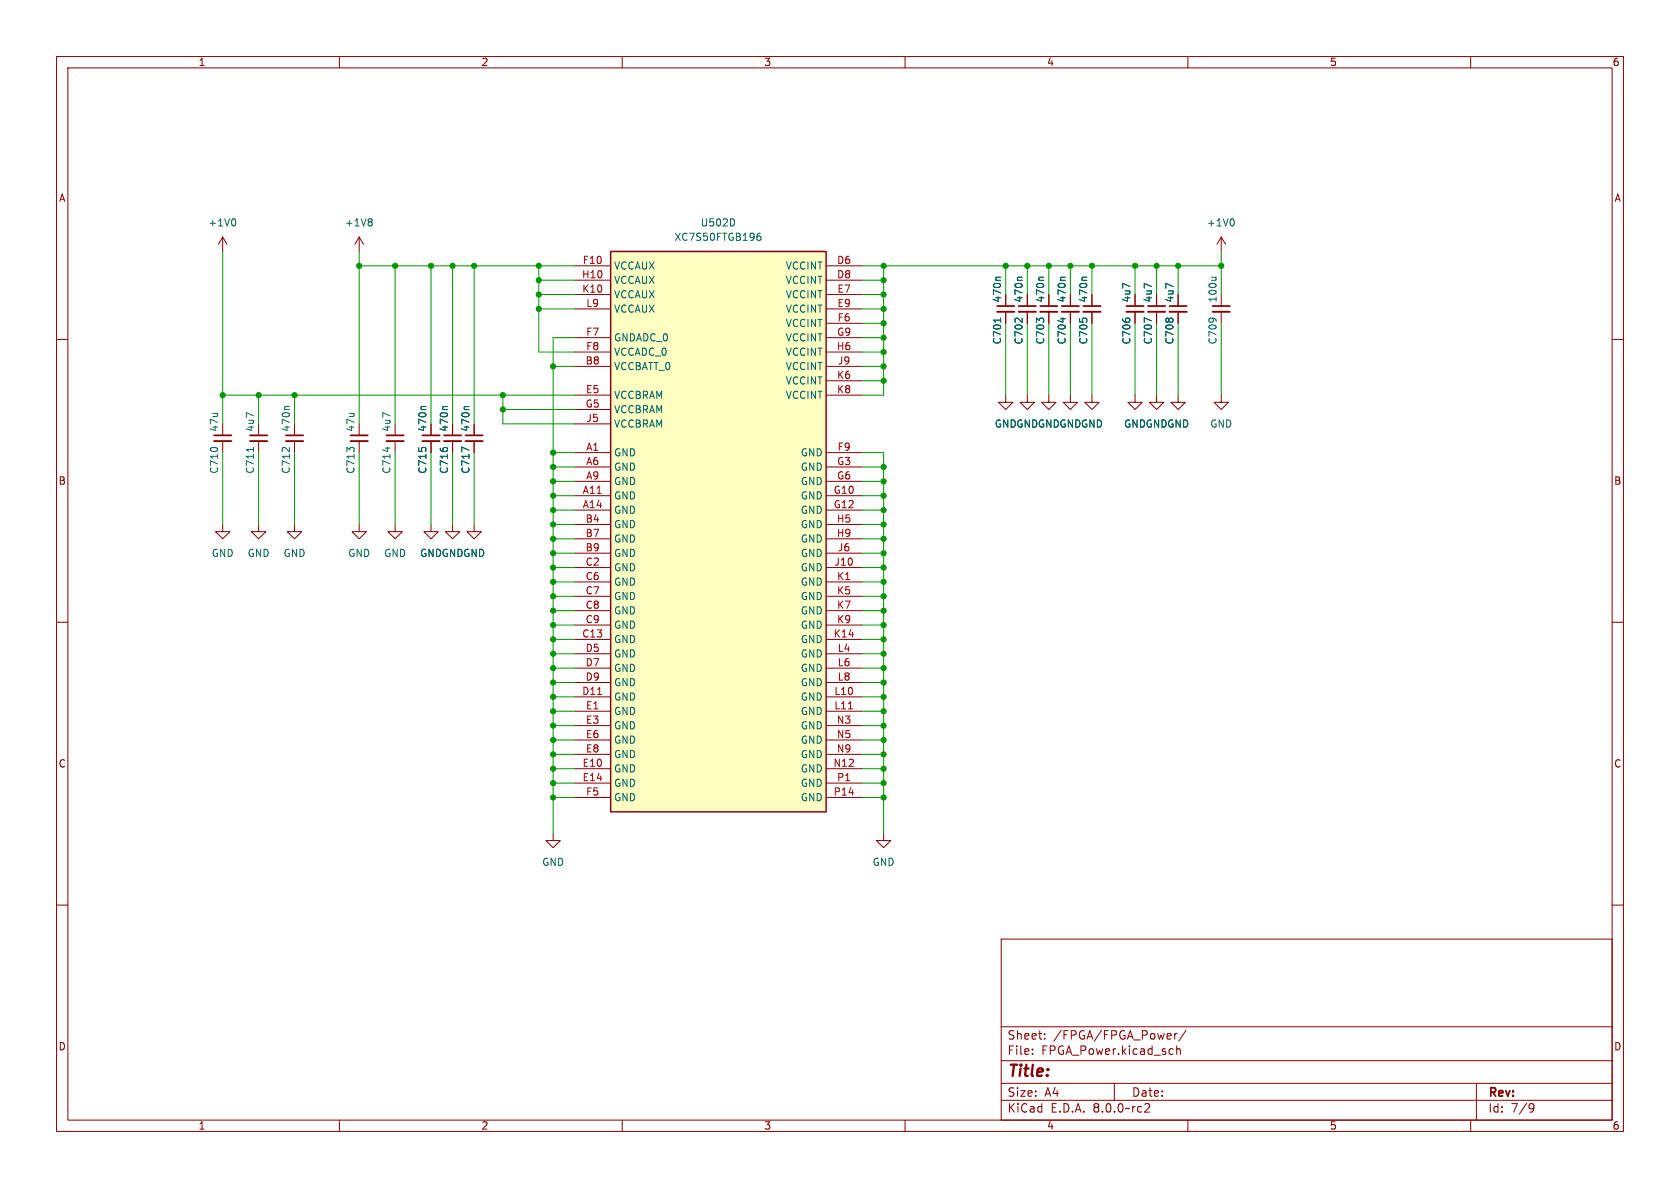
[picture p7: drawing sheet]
<svg xmlns="http://www.w3.org/2000/svg" width="297mm" height="210mm" viewBox="0 0 297 210" stroke-linecap="round" stroke-linejoin="round" font-family="sans-serif">
<g fill="none" stroke="#840000" stroke-width=".18">
<path d="M10 10h277v190h-277zM12 12h273v186h-273zM60 10v2M110 10v2M160 10v2M210 10v2M260 10v2M10 60h2M39.4 41.9l-.8 1.3M39.4 41.9v2.6M39.4 41.9l.7 1.3M63.5 41.9v2.6"/>
<path d="M63.5 41.9l-.8 1.3M63.5 41.9l.8 1.3M177.8 55.1v2.1M181.6 55.1v2.1M185.4 55.1v2.1M189.2 55.1v2.1M193 55.1v2.1M215.9 52.1v2M215.9 55.1v2.1M285 60h2M39.4 78v2M45.7 78v2"/>
<path d="M52.1 78v2M63.5 78v2M69.8 78v2M76.2 78v2M80 78v2M83.8 78v2M181.6 69.9v1.2h1.3l-1.3 1.3-1.3-1.3h1.3M185.4 69.9v1.2h1.3l-1.3 1.3-1.3-1.3h1.3M189.2 69.9v1.2h1.3l-1.3 1.3-1.2-1.3h1.2M193 69.9v1.2h1.3l-1.3 1.3-1.2-1.3h1.2M208.3 69.9v1.2h1.2l-1.2 1.3-1.3-1.3h1.3M39.4 92.7v1.3h1.2l-1.2 1.3-1.3-1.3h1.3"/>
<path d="M45.7 92.7v1.3h1.3l-1.3 1.3-1.3-1.3h1.3M52.1 92.7v1.3h1.2l-1.2 1.3-1.3-1.3h1.3M63.5 92.7v1.3h1.3l-1.3 1.3-1.3-1.3h1.3M69.8 92.7v1.3h1.3l-1.3 1.3-1.2-1.3h1.2M76.2 92.7v1.3h1.3l-1.3 1.3-1.3-1.3h1.3M10 110h2M285 110h2M10 160h2M97.8 147.3v1.3h1.3l-1.3 1.3-1.3-1.3h1.3M285 160h2M177 166h108v32h-108zM60 198v2"/>
<path d="M110 198v2M160 198v2M177 194.5h108M177 191.5h108M177 187.5h108M177 181.5h108M182.5 186.3v.1M182.5 185.5v.1M184.7 183.6v.1M184.7 182.8v.1M197 191.5v3M202.6 195.1l.5 .1 .1 .3-.9 1.1h.9"/>
<path d="M207.2 185.4l.2 .1M207.4 186.3l-.2 .1M207.7 182.7v1M208 184.9v1.5M208 185.5l.2-.1 .4 .1 .1 .9M208.1 182.7l-.3 .1-.1 .2M209.7 182.1l-1.3 2M210 198v2M260 198v2M261 191.5v6.5M270.6 195.1l.5 .1a.99 .99 0 0 1-.4 1.4h-.2M271.2 195.7l-.3 .3h-.3"/>
</g>
<g fill="none" stroke="#840000" stroke-width=".33">
<path d="M176.3 55.1h3M180.1 55.1h3M183.9 55.1h3M187.7 55.1h3.1M191.5 55.1h3.1M214.4 55.1h3M37.8 78h3.1M44.2 78h3M50.5 78h3.1M62 78h3M68.3 78h3.1M74.7 78h3"/>
<path d="M78.5 78h3M82.3 78h3"/>
</g>
<g fill="none" stroke="#840000" stroke-width=".3">
<path d="M176.3 54.1h3M180.1 54.1h3M183.9 54.1h3M187.7 54.1h3.1M191.5 54.1h3.1M214.4 54.1h3M37.8 77h3.1M44.2 77h3M50.5 77h3.1M62 77h3M68.3 77h3.1M74.7 77h3"/>
<path d="M78.5 77h3M82.3 77h3"/>
</g>
<g fill="none" stroke="#006464" stroke-width=".18">
<path d="M41.4 38.7a.79 .79 0 0 1 0 1.2M65.6 38.7l.2 .2-.2 .3 .2 .3v.2l-.2 .2M176.9 49h-.7l-.2 .2M176.9 56.2v.8M180.7 49h-.7l-.1 .2M184.5 49h-.7l-.1 .2M187.9 56.2v.8M188.3 49h-.6l-.2 .2M192.1 49h-.6l-.2 .2M214.1 49h.9M214.9 49l.1 .2M44.8 79.1v.7"/>
<path d="M51.2 71.9h-.7l-.2 .1M68.5 79v.8M75.3 71.9h-.7l-.2 .1M79.1 71.9h-.7l-.1 .1M82.9 79.6l-1.3-.6v.9M82.9 71.9h-.7l-.1 .1"/>
</g>
<path d="M107.9 44.5h38.1v99h-38.1z" fill="#ffffc2"/>
<path d="M107.9 44.5h38.1v99h-38.1z" fill="none" stroke="#840000" stroke-width=".25"/>
<g fill="none" stroke="#840000" stroke-width=".18">
<path d="M101.6 47h6.3M101.6 49.5h6.3M101.6 52.1h6.3M101.6 54.6h6.3M101.6 59.7h6.3M146 47h6.4M146 49.5h6.4M146 52.1h6.4M146 54.6h6.4M146 57.2h6.4M146 59.7h6.4M177.8 55.1v2.1"/>
<path d="M181.6 55.1v2.1M185.4 55.1v2.1M189.2 55.1v2.1M193 55.1v2.1M200.7 55.1v2.1M204.5 55.1v2.1M208.3 55.1v2.1M215.9 41.9l-.8 1.3M215.9 41.9v2.6M215.9 41.9l.8 1.3M76.2 78v2M80 78v2"/>
<path d="M83.8 78v2M101.6 64.8h6.3M101.6 69.9h6.3M101.6 62.2h6.3M101.6 72.4h6.3M101.6 74.9h6.3M146 64.8h6.4M146 69.9h6.4M146 62.2h6.4M146 67.3h6.4M177.8 69.9v1.2h1.3l-1.3 1.3-1.3-1.3h1.3M200.7 69.9v1.2h1.2l-1.2 1.3-1.3-1.3h1.3"/>
<path d="M204.5 69.9v1.2h1.2l-1.2 1.3-1.3-1.3h1.3M215.9 69.9v1.2h1.3l-1.3 1.3-1.3-1.3h1.3M80 92.7v1.3h1.3l-1.3 1.3-1.3-1.3h1.3M83.8 92.7v1.3h1.3l-1.3 1.3-1.3-1.3h1.3M101.6 80h6.3M101.6 87.6h6.3M101.6 90.2h6.3M101.6 82.6h6.3M101.6 85.1h6.3M101.6 92.7h6.3M101.6 95.3h6.3M101.6 97.8h6.3"/>
<path d="M146 80h6.4M146 87.6h6.4M146 90.2h6.4M146 82.6h6.4M146 85.1h6.4M146 92.7h6.4M146 95.3h6.4M146 97.8h6.4M101.6 113h6.3M101.6 100.3h6.3M101.6 102.9h6.3M101.6 105.4h6.3"/>
<path d="M101.6 108h6.3M101.6 110.5h6.3M101.6 115.6h6.3M101.6 118.1h6.3M146 113h6.4M146 100.3h6.4M146 102.9h6.4M146 105.4h6.4M146 108h6.4M146 110.5h6.4M146 115.6h6.4M146 118.1h6.4"/>
<path d="M101.6 123.2h6.3M101.6 120.7h6.3M101.6 125.7h6.3M101.6 135.9h6.3M101.6 138.4h6.3M101.6 128.3h6.3M101.6 130.8h6.3M101.6 133.4h6.3M146 123.2h6.4M146 120.7h6.4M146 125.7h6.4M146 135.9h6.4"/>
<path d="M146 138.4h6.4M146 128.3h6.4M146 130.8h6.4M146 133.4h6.4M101.6 141h6.3M146 141h6.4M156.2 147.3v1.3h1.3l-1.3 1.3-1.3-1.3h1.3"/>
</g>
<path d="M105.7 122.8h.7M150 125.3h.7" fill="none" stroke="#a90000" stroke-width=".18"/>
<g fill="none" stroke="#006464" stroke-width=".18">
<path d="M129.8 39v.6M217.9 38.7a.79 .79 0 0 1 0 1.2M133.9 41.8l.4-.1 .2 .2-.1 .5h-.5M134.4 41.2l-.4 .1-.1 .2M176.9 49h-.7l-.2 .2M176.9 56.2v.8M180.7 49h-.7l-.1 .2M184.5 49h-.7l-.1 .2M187.9 56.2v.8M188.3 49h-.6l-.2 .2M192.1 49h-.6l-.2 .2M203.6 56.7l-1.3-.5v.8"/>
<path d="M75.3 71.9h-.7l-.2 .1M79.1 71.9h-.7l-.1 .1M82.9 71.9h-.7l-.1 .1M82.9 79.6l-1.3-.6v.9"/>
</g>
<path d="M199.1 55.1h3.1M202.9 55.1h3.1M206.8 55.1h3" fill="none" stroke="#840000" stroke-width=".33"/>
<path d="M199.1 54.1h3.1M202.9 54.1h3.1M206.8 54.1h3" fill="none" stroke="#840000" stroke-width=".3"/>
<g fill="none" stroke="#009600" stroke-width=".18">
<path d="M39.4 44.5v30.4M63.5 47h38.1M63.5 44.5v30.4M69.8 47v27.9M76.2 47v27.9M80 47v27.9M83.8 47v27.9M95.2 47v15.2h6.4M95.2 54.6h6.4M95.2 52.1h6.4M95.2 49.5h6.4M101.6 59.7h-3.8v87.6"/>
<path d="M152.4 47h63.5M152.4 59.7h3.8M152.4 54.6h3.8M152.4 57.2h3.8M152.4 52.1h3.8M152.4 49.5h3.8M156.2 47v22.9h-3.8M177.8 47v5.1M177.8 57.2v12.7M181.6 47v5.1M181.6 57.2v12.7M185.4 47v5.1"/>
<path d="M185.4 57.2v12.7M189.2 47v5.1M189.2 57.2v12.7M193 47v5.1M193 57.2v12.7M200.7 47v5.1M200.7 57.2v12.7M204.5 47v5.1M204.5 57.2v12.7M208.3 47v5.1M208.3 57.2v12.7M215.9 44.5v7.6"/>
<path d="M215.9 57.2v12.7M39.4 69.9h62.2M45.7 69.9v5M52.1 69.9v5M88.9 69.9v5h12.7M88.9 72.4h12.7M97.8 64.8h3.8M152.4 62.2h3.8M152.4 64.8h3.8M152.4 67.3h3.8M39.4 80v12.7M45.7 80v12.7"/>
<path d="M52.1 80v12.7M63.5 80v12.7M69.8 80v12.7M76.2 80v12.7M80 80v12.7M83.8 80v12.7M97.8 90.2h3.8M97.8 87.6h3.8M97.8 85.1h3.8M97.8 92.7h3.8M97.8 80h3.8M97.8 95.3h3.8"/>
<path d="M97.8 97.8h3.8M97.8 82.6h3.8M152.4 80h3.8v67.3M152.4 90.2h3.8M152.4 87.6h3.8M152.4 85.1h3.8M152.4 92.7h3.8M152.4 95.3h3.8M152.4 97.8h3.8M152.4 82.6h3.8M97.8 115.6h3.8M97.8 105.4h3.8"/>
<path d="M97.8 110.5h3.8M97.8 108h3.8M97.8 113h3.8M97.8 118.1h3.8M97.8 102.9h3.8M97.8 100.3h3.8M152.4 115.6h3.8M152.4 105.4h3.8M152.4 110.5h3.8M152.4 108h3.8M152.4 113h3.8M152.4 118.1h3.8"/>
<path d="M152.4 102.9h3.8M152.4 100.3h3.8M97.8 123.2h3.8M97.8 130.8h3.8M97.8 128.3h3.8M97.8 125.7h3.8M97.8 120.7h3.8M97.8 133.4h3.8M97.8 135.9h3.8M97.8 138.4h3.8M152.4 123.2h3.8M152.4 130.8h3.8"/>
<path d="M152.4 128.3h3.8M152.4 125.7h3.8M152.4 120.7h3.8M152.4 133.4h3.8M152.4 135.9h3.8M152.4 138.4h3.8M97.8 141h3.8M152.4 141h3.8"/>
</g>
<g fill="#009600" stroke="#009600" stroke-width=".18">
<circle cx="156.2" cy="52.1" r=".46"/>
<circle cx="156.2" cy="47" r=".46"/>
<circle cx="97.8" cy="64.8" r=".46"/>
<circle cx="156.2" cy="141" r=".46"/>
<circle cx="156.2" cy="62.2" r=".46"/>
<circle cx="97.8" cy="123.2" r=".46"/>
<circle cx="97.8" cy="113" r=".46"/>
<circle cx="97.8" cy="108" r=".46"/>
<circle cx="97.8" cy="110.5" r=".46"/>
<circle cx="97.8" cy="102.9" r=".46"/>
<circle cx="97.8" cy="105.4" r=".46"/>
<circle cx="97.8" cy="120.7" r=".46"/>
<circle cx="97.8" cy="118.1" r=".46"/>
<circle cx="97.8" cy="115.6" r=".46"/>
<circle cx="80" cy="47" r=".46"/>
<circle cx="95.2" cy="52.1" r=".46"/>
<circle cx="76.2" cy="47" r=".46"/>
<circle cx="95.2" cy="47" r=".46"/>
<circle cx="95.2" cy="49.5" r=".46"/>
<circle cx="83.8" cy="47" r=".46"/>
<circle cx="88.9" cy="72.4" r=".46"/>
<circle cx="95.2" cy="54.6" r=".46"/>
<circle cx="88.9" cy="69.9" r=".46"/>
<circle cx="63.5" cy="47" r=".46"/>
<circle cx="69.8" cy="47" r=".46"/>
<circle cx="45.7" cy="69.9" r=".46"/>
<circle cx="52.1" cy="69.9" r=".46"/>
<circle cx="39.4" cy="69.9" r=".46"/>
<circle cx="97.8" cy="135.9" r=".46"/>
<circle cx="97.8" cy="138.4" r=".46"/>
<circle cx="97.8" cy="141" r=".46"/>
<circle cx="97.8" cy="125.7" r=".46"/>
<circle cx="97.8" cy="128.3" r=".46"/>
<circle cx="97.8" cy="133.4" r=".46"/>
<circle cx="97.8" cy="130.8" r=".46"/>
<circle cx="97.8" cy="85.1" r=".46"/>
<circle cx="97.8" cy="80" r=".46"/>
<circle cx="97.8" cy="87.6" r=".46"/>
<circle cx="97.8" cy="90.2" r=".46"/>
<circle cx="97.8" cy="82.6" r=".46"/>
<circle cx="97.8" cy="100.3" r=".46"/>
<circle cx="97.8" cy="97.8" r=".46"/>
<circle cx="97.8" cy="95.3" r=".46"/>
<circle cx="97.8" cy="92.7" r=".46"/>
<circle cx="156.2" cy="113" r=".46"/>
<circle cx="156.2" cy="105.4" r=".46"/>
<circle cx="156.2" cy="108" r=".46"/>
<circle cx="156.2" cy="110.5" r=".46"/>
<circle cx="156.2" cy="100.3" r=".46"/>
<circle cx="156.2" cy="67.3" r=".46"/>
<circle cx="156.2" cy="64.8" r=".46"/>
<circle cx="156.2" cy="92.7" r=".46"/>
<circle cx="156.2" cy="97.8" r=".46"/>
<circle cx="156.2" cy="95.3" r=".46"/>
<circle cx="156.2" cy="90.2" r=".46"/>
<circle cx="156.2" cy="87.6" r=".46"/>
<circle cx="156.2" cy="85.1" r=".46"/>
<circle cx="156.2" cy="82.6" r=".46"/>
<circle cx="156.2" cy="54.6" r=".46"/>
<circle cx="156.2" cy="57.2" r=".46"/>
<circle cx="156.2" cy="59.7" r=".46"/>
<circle cx="156.2" cy="130.8" r=".46"/>
<circle cx="156.2" cy="133.4" r=".46"/>
<circle cx="156.2" cy="135.9" r=".46"/>
<circle cx="156.2" cy="128.3" r=".46"/>
<circle cx="156.2" cy="123.2" r=".46"/>
<circle cx="156.2" cy="125.7" r=".46"/>
<circle cx="156.2" cy="120.7" r=".46"/>
<circle cx="156.2" cy="118.1" r=".46"/>
<circle cx="156.2" cy="138.4" r=".46"/>
<circle cx="156.2" cy="115.6" r=".46"/>
<circle cx="156.2" cy="102.9" r=".46"/>
<circle cx="185.4" cy="47" r=".46"/>
<circle cx="181.6" cy="47" r=".46"/>
<circle cx="177.8" cy="47" r=".46"/>
<circle cx="156.2" cy="49.5" r=".46"/>
<circle cx="189.2" cy="47" r=".46"/>
<circle cx="193" cy="47" r=".46"/>
<circle cx="200.7" cy="47" r=".46"/>
<circle cx="208.3" cy="47" r=".46"/>
<circle cx="215.9" cy="47" r=".46"/>
<circle cx="204.5" cy="47" r=".46"/>
</g>
<text font-size="2.8" fill="#840000" x="178" y="190.9">Title:</text>
<g font-size="2.1" fill="#840000">
<text x="178" y="184">Sheet:</text>
<text x="186.2" y="184">/FPGA/FPGA_Power/</text>
<text x="178" y="186.7">File:</text>
<text x="184.1" y="186.7">FPGA_Power.kicad_sch</text>
<text x="178" y="196.9">KiCad</text>
<text x="178" y="194.1">Size:</text>
<text x="184.7" y="194.1">A4</text>
<text x="185.7" y="196.9">E.D.A.</text>
<text x="193.3" y="196.9">8.0.0~rc2</text>
<text x="200" y="194.1">Date:</text>
<text x="263" y="194.3">Rev:</text>
<text x="263" y="196.9">Id:</text>
<text x="267.1" y="196.9">7/9</text>
</g>
<g font-size="1.8" fill="#840000">
<text x="35" y="11.9">1</text>
<text x="85" y="11.9">2</text>
<text x="135" y="11.9">3</text>
<text x="185" y="11.9">4</text>
<text x="235" y="11.9">5</text>
<text x="285" y="11.9">6</text>
<text x="10.3" y="35.9">A</text>
<text x="285.3" y="35.9">A</text>
<text x="177.2" y="53.6" transform="rotate(-90 177.2 53.6)">470n</text>
<text x="181" y="53.6" transform="rotate(-90 181 53.6)">470n</text>
<text x="184.8" y="53.6" transform="rotate(-90 184.8 53.6)">470n</text>
<text x="188.6" y="53.6" transform="rotate(-90 188.6 53.6)">470n</text>
<text x="192.4" y="53.6" transform="rotate(-90 192.4 53.6)">470n</text>
<text x="200" y="53.6" transform="rotate(-90 200 53.6)">4u7</text>
<text x="203.8" y="53.6" transform="rotate(-90 203.8 53.6)">4u7</text>
<text x="207.7" y="53.6" transform="rotate(-90 207.7 53.6)">4u7</text>
<text x="75.6" y="76.4" transform="rotate(-90 75.6 76.4)">470n</text>
<text x="79.4" y="76.4" transform="rotate(-90 79.4 76.4)">470n</text>
<text x="83.2" y="76.4" transform="rotate(-90 83.2 76.4)">470n</text>
<text x="10.3" y="85.9">B</text>
<text x="285.3" y="85.9">B</text>
<text x="10.3" y="135.9">C</text>
<text x="285.3" y="135.9">C</text>
<text x="10.3" y="185.9">D</text>
<text x="285.3" y="185.9">D</text>
<text x="35" y="199.9">1</text>
<text x="85" y="199.9">2</text>
<text x="135" y="199.9">3</text>
<text x="185" y="199.9">4</text>
<text x="235" y="199.9">5</text>
<text x="285" y="199.9">6</text>
</g>
<g font-size="1.8" fill="#006464">
<text x="36.7" y="40.2">+1V0</text>
<text x="60.9" y="40.2">+1V8</text>
<text x="123.8" y="40.2">U502D</text>
<text x="213.3" y="40.2">+1V0</text>
<text x="108.5" y="47.9">VCCAUX</text>
<text x="119.1" y="42.8">XC7S50FTGB196</text>
<text x="138.8" y="47.9">VCCINT</text>
<text x="108.5" y="50.4">VCCAUX</text>
<text x="108.5" y="52.9">VCCAUX</text>
<text x="138.8" y="50.4">VCCINT</text>
<text x="138.8" y="52.9">VCCINT</text>
<text x="215.3" y="53.6" transform="rotate(-90 215.3 53.6)">100u</text>
<text x="108.5" y="55.5">VCCAUX</text>
<text x="138.8" y="55.5">VCCINT</text>
<text x="138.8" y="58">VCCINT</text>
<text x="108.5" y="65.6">VCCBATT_0</text>
<text x="108.5" y="60.6">GNDADC_0</text>
<text x="108.5" y="63.1">VCCADC_0</text>
<text x="138.8" y="60.6">VCCINT</text>
<text x="138.8" y="63.1">VCCINT</text>
<text x="138.8" y="65.6">VCCINT</text>
<text x="177.2" y="61" transform="rotate(-90 177.2 61)">C701</text>
<text x="181" y="61" transform="rotate(-90 181 61)">C702</text>
<text x="184.8" y="61" transform="rotate(-90 184.8 61)">C703</text>
<text x="188.6" y="61" transform="rotate(-90 188.6 61)">C704</text>
<text x="192.4" y="61" transform="rotate(-90 192.4 61)">C705</text>
<text x="200" y="61" transform="rotate(-90 200 61)">C706</text>
<text x="203.8" y="61" transform="rotate(-90 203.8 61)">C707</text>
<text x="207.7" y="61" transform="rotate(-90 207.7 61)">C708</text>
<text x="215.3" y="61" transform="rotate(-90 215.3 61)">C709</text>
<text x="108.5" y="70.7">VCCBRAM</text>
<text x="138.8" y="68.2">VCCINT</text>
<text x="138.8" y="70.7">VCCINT</text>
<text x="38.7" y="76.4" transform="rotate(-90 38.7 76.4)">47u</text>
<text x="45.1" y="76.4" transform="rotate(-90 45.1 76.4)">4u7</text>
<text x="51.4" y="76.4" transform="rotate(-90 51.4 76.4)">470n</text>
<text x="62.9" y="76.4" transform="rotate(-90 62.9 76.4)">47u</text>
<text x="69.2" y="76.4" transform="rotate(-90 69.2 76.4)">4u7</text>
<text x="108.5" y="73.3">VCCBRAM</text>
<text x="108.5" y="75.8">VCCBRAM</text>
<text x="175.8" y="75.8">GNDGNDGNDGNDGND</text>
<text x="198.6" y="75.8">GNDGNDGND</text>
<text x="213.9" y="75.8">GND</text>
<text x="38.7" y="83.9" transform="rotate(-90 38.7 83.9)">C710</text>
<text x="45.1" y="83.9" transform="rotate(-90 45.1 83.9)">C711</text>
<text x="51.4" y="83.9" transform="rotate(-90 51.4 83.9)">C712</text>
<text x="62.9" y="83.9" transform="rotate(-90 62.9 83.9)">C713</text>
<text x="69.2" y="83.9" transform="rotate(-90 69.2 83.9)">C714</text>
<text x="75.6" y="83.9" transform="rotate(-90 75.6 83.9)">C715</text>
<text x="79.4" y="83.9" transform="rotate(-90 79.4 83.9)">C716</text>
<text x="83.2" y="83.9" transform="rotate(-90 83.2 83.9)">C717</text>
<text x="108.5" y="80.9">GND</text>
<text x="108.5" y="83.4">GND</text>
<text x="141.5" y="80.9">GND</text>
<text x="141.5" y="83.4">GND</text>
<text x="108.5" y="88.5">GND</text>
<text x="108.5" y="86">GND</text>
<text x="141.5" y="88.5">GND</text>
<text x="141.5" y="86">GND</text>
<text x="108.5" y="91">GND</text>
<text x="108.5" y="93.6">GND</text>
<text x="141.5" y="91">GND</text>
<text x="141.5" y="93.6">GND</text>
<text x="37.3" y="98.7">GND</text>
<text x="43.7" y="98.7">GND</text>
<text x="50" y="98.7">GND</text>
<text x="61.5" y="98.7">GND</text>
<text x="67.8" y="98.7">GND</text>
<text x="74.2" y="98.7">GNDGNDGND</text>
<text x="108.5" y="96.1">GND</text>
<text x="108.5" y="98.7">GND</text>
<text x="108.5" y="101.2">GND</text>
<text x="141.5" y="96.1">GND</text>
<text x="141.5" y="101.2">GND</text>
<text x="141.5" y="98.7">GND</text>
<text x="108.5" y="103.7">GND</text>
<text x="108.5" y="106.3">GND</text>
<text x="141.5" y="103.7">GND</text>
<text x="141.5" y="106.3">GND</text>
<text x="108.5" y="113.9">GND</text>
<text x="108.5" y="108.8">GND</text>
<text x="108.5" y="111.4">GND</text>
<text x="141.5" y="113.9">GND</text>
<text x="141.5" y="108.8">GND</text>
<text x="141.5" y="111.4">GND</text>
<text x="108.5" y="116.4">GND</text>
<text x="108.5" y="119">GND</text>
<text x="141.5" y="116.4">GND</text>
<text x="141.5" y="119">GND</text>
<text x="108.5" y="124.1">GND</text>
<text x="108.5" y="121.5">GND</text>
<text x="141.5" y="124.1">GND</text>
<text x="141.5" y="121.5">GND</text>
<text x="108.5" y="126.6">GND</text>
<text x="108.5" y="129.1">GND</text>
<text x="108.5" y="131.7">GND</text>
<text x="141.5" y="126.6">GND</text>
<text x="141.5" y="129.1">GND</text>
<text x="141.5" y="131.7">GND</text>
<text x="108.5" y="136.8">GND</text>
<text x="108.5" y="134.2">GND</text>
<text x="141.5" y="136.8">GND</text>
<text x="141.5" y="134.2">GND</text>
<text x="108.5" y="139.3">GND</text>
<text x="108.5" y="141.8">GND</text>
<text x="141.5" y="139.3">GND</text>
<text x="141.5" y="141.8">GND</text>
<text x="95.8" y="153.3">GND</text>
<text x="154.2" y="153.3">GND</text>
</g>
<g font-size="1.8" fill="#a90000">
<text x="102.9" y="46.7">F10</text>
<text x="147.9" y="46.7">D6</text>
<text x="102.8" y="49.3">H10</text>
<text x="102.8" y="51.8">K10</text>
<text x="147.9" y="49.3">D8</text>
<text x="147.9" y="51.8">E7</text>
<text x="103.5" y="59.4">F7</text>
<text x="103.6" y="54.4">L9</text>
<text x="147.9" y="59.4">G9</text>
<text x="147.9" y="54.4">E9</text>
<text x="148" y="56.9">F6</text>
<text x="103.4" y="64.5">B8</text>
<text x="103.5" y="62">F8</text>
<text x="147.9" y="62">H6</text>
<text x="148" y="64.5">J9</text>
<text x="103.5" y="69.6">E5</text>
<text x="147.9" y="67.1">K6</text>
<text x="147.9" y="69.6">K8</text>
<text x="103.4" y="72.1">G5</text>
<text x="103.6" y="74.7">J5</text>
<text x="103.5" y="79.8">A1</text>
<text x="103.5" y="82.3">A6</text>
<text x="147.9" y="82.3">G3</text>
<text x="148" y="79.8">F9</text>
<text x="102.9" y="87.4">A11</text>
<text x="102.9" y="89.9">A14</text>
<text x="103.5" y="84.8">A9</text>
<text x="147.3" y="87.4">G10</text>
<text x="147.3" y="89.9">G12</text>
<text x="147.9" y="84.8">G6</text>
<text x="103.4" y="92.5">B4</text>
<text x="103.4" y="95">B7</text>
<text x="147.9" y="92.5">H5</text>
<text x="147.9" y="95">H9</text>
<text x="103.4" y="97.5">B9</text>
<text x="103.4" y="100.1">C2</text>
<text x="147.4" y="100.1">J10</text>
<text x="148" y="97.5">J6</text>
<text x="103.4" y="102.6">C6</text>
<text x="103.4" y="105.2">C7</text>
<text x="103.4" y="107.7">C8</text>
<text x="147.9" y="102.6">K1</text>
<text x="147.9" y="105.2">K5</text>
<text x="147.9" y="107.7">K7</text>
<text x="102.8" y="112.8">C13</text>
<text x="103.4" y="110.2">C9</text>
<text x="147.3" y="112.8">K14</text>
<text x="147.9" y="110.2">K9</text>
<text x="103.4" y="115.3">D5</text>
<text x="103.4" y="117.9">D7</text>
<text x="148" y="115.3">L4</text>
<text x="148" y="117.9">L6</text>
<text x="102.8" y="122.9">D11</text>
<text x="103.4" y="120.4">D9</text>
<text x="103.5" y="125.5">E1</text>
<text x="147.4" y="122.9">L10</text>
<text x="147.4" y="125.5">L11</text>
<text x="148" y="120.4">L8</text>
<text x="103.5" y="128">E3</text>
<text x="103.5" y="130.6">E6</text>
<text x="147.9" y="128">N3</text>
<text x="147.9" y="130.6">N5</text>
<text x="102.9" y="135.6">E10</text>
<text x="103.5" y="133.1">E8</text>
<text x="147.2" y="135.6">N12</text>
<text x="147.9" y="133.1">N9</text>
<text x="102.9" y="138.2">E14</text>
<text x="103.5" y="140.7">F5</text>
<text x="147.3" y="140.7">P14</text>
<text x="147.9" y="138.2">P1</text>
</g>
</svg>
